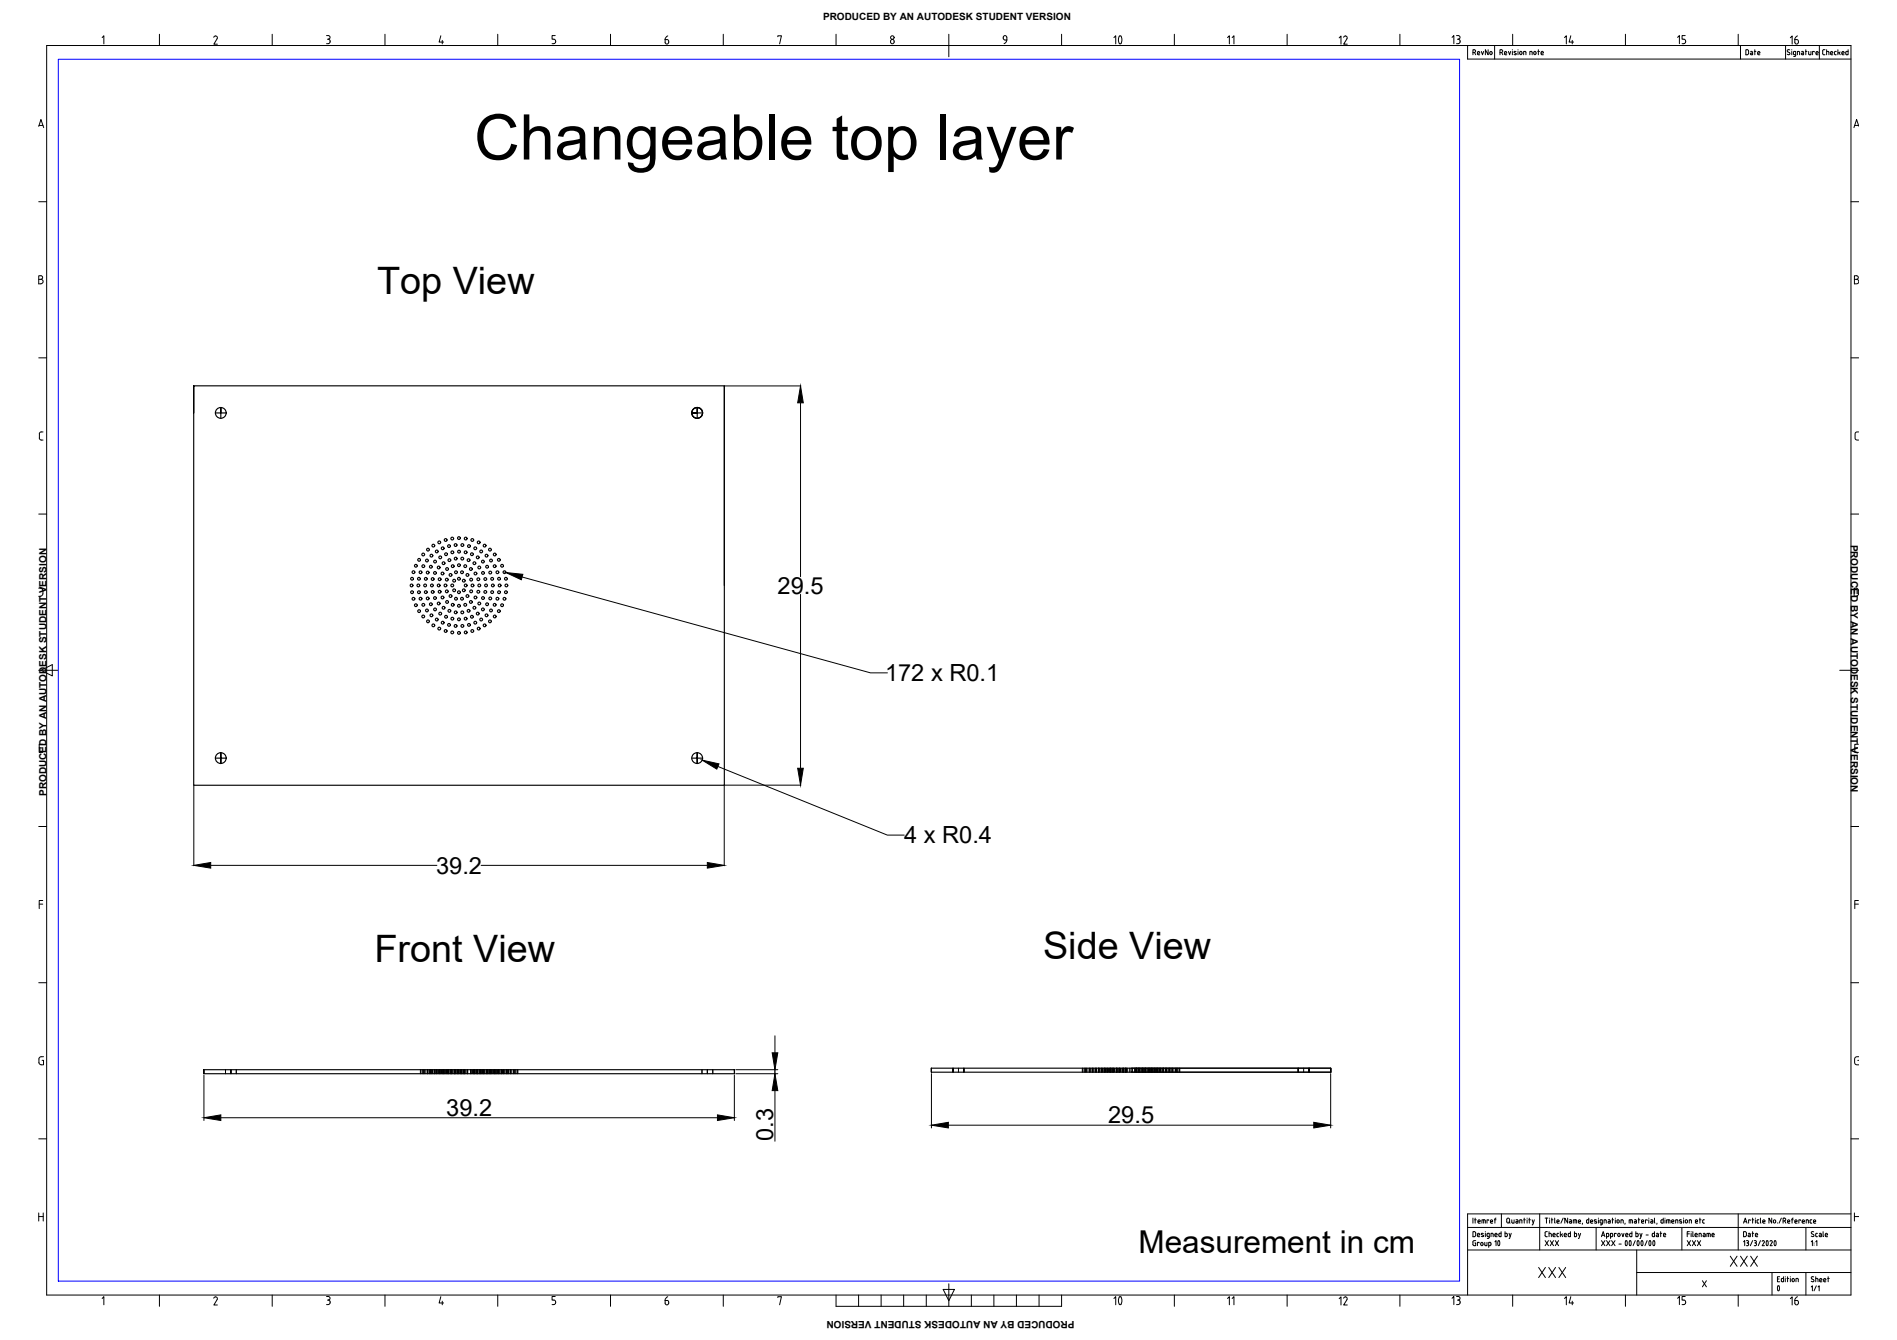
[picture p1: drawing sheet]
<svg xmlns="http://www.w3.org/2000/svg" width="841mm" height="594mm" viewBox="0 0 841 594" stroke-linecap="round" stroke-linejoin="round" font-family="sans-serif">
<!-- layer: MD_Visible -->
<g fill="none" stroke="#000" stroke-width=".51">
<path d="M85.9 171.1v177h235.2v-177h-235.2v12M321.1 171.1v88.5M95.5 183.1h4.8M97.9 183.1v-2.4v4.8M311.5 183.1h-2.4v-2.4v2.4h-2.4h2.4v2.4M95.5 336.1h2.4v2.4v-4.8v2.4h2.4M306.7 336.1h2.4v-2.4v4.8v-2.4h2.4M90.4 474.2h235.2v1.8v-1.8M90.4 476v-1.8v1.8h235.2M412.9 473.6h177.1v1.7v-1.7M412.9 475.3v-1.7v1.7h177.1M501.5 473.6h88.5v1.7h-88.5z"/>
<circle cx="97.9" cy="183.1" r="2.39"/>
<circle cx="309.1" cy="183.1" r="2.39"/>
<circle cx="197.6" cy="239.4" r=".61"/>
<circle cx="200.5" cy="238.8" r=".61"/>
<circle cx="203.5" cy="238.6" r=".61"/>
<circle cx="206.5" cy="238.8" r=".61"/>
<circle cx="209.4" cy="239.4" r=".61"/>
<circle cx="182.5" cy="259.6" r=".61"/>
<circle cx="182.7" cy="256.6" r=".61"/>
<circle cx="183.3" cy="253.7" r=".61"/>
<circle cx="184.4" cy="250.8" r=".61"/>
<circle cx="185.5" cy="259.6" r=".61"/>
<circle cx="185.7" cy="256.6" r=".61"/>
<circle cx="185.8" cy="248.2" r=".61"/>
<circle cx="186.4" cy="253.7" r=".61"/>
<circle cx="187.6" cy="245.8" r=".61"/>
<circle cx="187.7" cy="251" r=".61"/>
<circle cx="188.5" cy="259.6" r=".61"/>
<circle cx="188.8" cy="256.6" r=".61"/>
<circle cx="189.3" cy="248.5" r=".61"/>
<circle cx="189.6" cy="253.8" r=".61"/>
<circle cx="189.7" cy="243.7" r=".61"/>
<circle cx="191" cy="251.3" r=".61"/>
<circle cx="191.3" cy="246.3" r=".61"/>
<circle cx="191.5" cy="259.6" r=".61"/>
<circle cx="191.8" cy="256.7" r=".61"/>
<circle cx="192.1" cy="241.9" r=".61"/>
<circle cx="192.8" cy="254" r=".61"/>
<circle cx="192.9" cy="249" r=".61"/>
<circle cx="193.6" cy="244.5" r=".61"/>
<circle cx="194.5" cy="251.6" r=".61"/>
<circle cx="194.5" cy="259.6" r=".61"/>
<circle cx="194.7" cy="240.5" r=".61"/>
<circle cx="194.9" cy="256.8" r=".61"/>
<circle cx="195.2" cy="247.1" r=".61"/>
<circle cx="196.2" cy="254.3" r=".61"/>
<circle cx="196.3" cy="243.1" r=".61"/>
<circle cx="196.6" cy="249.7" r=".61"/>
<circle cx="197.5" cy="259.6" r=".61"/>
<circle cx="197.7" cy="245.7" r=".61"/>
<circle cx="198.1" cy="257" r=".61"/>
<circle cx="198.2" cy="252.3" r=".61"/>
<circle cx="199.1" cy="242.1" r=".61"/>
<circle cx="199.2" cy="248.3" r=".61"/>
<circle cx="199.7" cy="254.9" r=".61"/>
<circle cx="200.5" cy="259.6" r=".61"/>
<circle cx="200.5" cy="244.9" r=".61"/>
<circle cx="200.7" cy="251" r=".61"/>
<circle cx="201.3" cy="257.4" r=".61"/>
<circle cx="202" cy="241.6" r=".61"/>
<circle cx="202" cy="247.7" r=".61"/>
<circle cx="202.1" cy="253.7" r=".61"/>
<circle cx="203.5" cy="256.6" r=".61"/>
<circle cx="203.5" cy="250.6" r=".61"/>
<circle cx="203.5" cy="244.6" r=".61"/>
<circle cx="204.8" cy="253.7" r=".61"/>
<circle cx="204.9" cy="247.7" r=".61"/>
<circle cx="205" cy="241.6" r=".61"/>
<circle cx="205.6" cy="257.4" r=".61"/>
<circle cx="206.3" cy="251" r=".61"/>
<circle cx="206.4" cy="244.9" r=".61"/>
<circle cx="206.5" cy="259.6" r=".61"/>
<circle cx="207.2" cy="254.9" r=".61"/>
<circle cx="207.7" cy="248.3" r=".61"/>
<circle cx="207.9" cy="242.1" r=".61"/>
<circle cx="208.8" cy="252.3" r=".61"/>
<circle cx="208.9" cy="257" r=".61"/>
<circle cx="209.2" cy="245.7" r=".61"/>
<circle cx="209.5" cy="259.6" r=".61"/>
<circle cx="210.3" cy="249.7" r=".61"/>
<circle cx="210.7" cy="243.1" r=".61"/>
<circle cx="210.8" cy="254.3" r=".61"/>
<circle cx="211.8" cy="247.1" r=".61"/>
<circle cx="212.1" cy="256.8" r=".61"/>
<circle cx="212.2" cy="240.5" r=".61"/>
<circle cx="212.5" cy="259.6" r=".61"/>
<circle cx="212.5" cy="251.6" r=".61"/>
<circle cx="213.3" cy="244.5" r=".61"/>
<circle cx="214.1" cy="249" r=".61"/>
<circle cx="214.1" cy="254" r=".61"/>
<circle cx="214.8" cy="241.9" r=".61"/>
<circle cx="215.1" cy="256.7" r=".61"/>
<circle cx="215.5" cy="259.6" r=".61"/>
<circle cx="215.7" cy="246.3" r=".61"/>
<circle cx="215.9" cy="251.3" r=".61"/>
<circle cx="217.2" cy="243.7" r=".61"/>
<circle cx="217.3" cy="253.8" r=".61"/>
<circle cx="217.7" cy="248.5" r=".61"/>
<circle cx="218.2" cy="256.6" r=".61"/>
<circle cx="218.5" cy="259.6" r=".61"/>
<circle cx="219.3" cy="251" r=".61"/>
<circle cx="219.3" cy="245.8" r=".61"/>
<circle cx="220.5" cy="253.7" r=".61"/>
<circle cx="221.2" cy="248.2" r=".61"/>
<circle cx="221.2" cy="256.6" r=".61"/>
<circle cx="221.5" cy="259.6" r=".61"/>
<circle cx="222.6" cy="250.8" r=".61"/>
<circle cx="223.7" cy="253.7" r=".61"/>
<circle cx="224.3" cy="256.6" r=".61"/>
<circle cx="224.5" cy="259.6" r=".61"/>
<circle cx="182.7" cy="262.6" r=".61"/>
<circle cx="183.3" cy="265.5" r=".61"/>
<circle cx="184.4" cy="268.3" r=".61"/>
<circle cx="185.7" cy="262.6" r=".61"/>
<circle cx="185.8" cy="270.9" r=".61"/>
<circle cx="186.4" cy="265.4" r=".61"/>
<circle cx="187.6" cy="273.3" r=".61"/>
<circle cx="187.7" cy="268.1" r=".61"/>
<circle cx="188.8" cy="262.5" r=".61"/>
<circle cx="189.3" cy="270.6" r=".61"/>
<circle cx="189.6" cy="265.3" r=".61"/>
<circle cx="189.7" cy="275.5" r=".61"/>
<circle cx="191" cy="267.9" r=".61"/>
<circle cx="191.3" cy="272.8" r=".61"/>
<circle cx="191.8" cy="262.4" r=".61"/>
<circle cx="192.1" cy="277.2" r=".61"/>
<circle cx="192.8" cy="265.1" r=".61"/>
<circle cx="192.9" cy="270.2" r=".61"/>
<circle cx="193.6" cy="274.7" r=".61"/>
<circle cx="194.5" cy="267.6" r=".61"/>
<circle cx="194.7" cy="278.7" r=".61"/>
<circle cx="194.9" cy="262.3" r=".61"/>
<circle cx="195.2" cy="272" r=".61"/>
<circle cx="196.2" cy="264.9" r=".61"/>
<circle cx="196.3" cy="276.1" r=".61"/>
<circle cx="196.6" cy="269.5" r=".61"/>
<circle cx="197.6" cy="279.7" r=".61"/>
<circle cx="197.7" cy="273.4" r=".61"/>
<circle cx="198.1" cy="262.2" r=".61"/>
<circle cx="198.2" cy="266.9" r=".61"/>
<circle cx="199.1" cy="277" r=".61"/>
<circle cx="199.2" cy="270.8" r=".61"/>
<circle cx="199.7" cy="264.3" r=".61"/>
<circle cx="200.5" cy="274.3" r=".61"/>
<circle cx="200.7" cy="268.1" r=".61"/>
<circle cx="201.3" cy="261.7" r=".61"/>
<circle cx="202" cy="277.5" r=".61"/>
<circle cx="202" cy="271.5" r=".61"/>
<circle cx="202.1" cy="265.4" r=".61"/>
<circle cx="203.5" cy="274.6" r=".61"/>
<circle cx="203.5" cy="268.6" r=".61"/>
<circle cx="203.5" cy="262.6" r=".61"/>
<circle cx="204.8" cy="265.4" r=".61"/>
<circle cx="204.9" cy="271.5" r=".61"/>
<circle cx="205" cy="277.5" r=".61"/>
<circle cx="205.6" cy="261.7" r=".61"/>
<circle cx="206.3" cy="268.1" r=".61"/>
<circle cx="206.4" cy="274.3" r=".61"/>
<circle cx="207.2" cy="264.3" r=".61"/>
<circle cx="207.7" cy="270.8" r=".61"/>
<circle cx="207.9" cy="277" r=".61"/>
<circle cx="208.8" cy="266.9" r=".61"/>
<circle cx="208.9" cy="262.2" r=".61"/>
<circle cx="209.2" cy="273.4" r=".61"/>
<circle cx="209.4" cy="279.7" r=".61"/>
<circle cx="210.3" cy="269.5" r=".61"/>
<circle cx="210.7" cy="276.1" r=".61"/>
<circle cx="210.8" cy="264.9" r=".61"/>
<circle cx="211.8" cy="272" r=".61"/>
<circle cx="212.1" cy="262.3" r=".61"/>
<circle cx="212.2" cy="278.7" r=".61"/>
<circle cx="212.5" cy="267.6" r=".61"/>
<circle cx="213.3" cy="274.7" r=".61"/>
<circle cx="214.1" cy="270.2" r=".61"/>
<circle cx="214.1" cy="265.1" r=".61"/>
<circle cx="214.8" cy="277.2" r=".61"/>
<circle cx="215.1" cy="262.4" r=".61"/>
<circle cx="215.7" cy="272.8" r=".61"/>
<circle cx="215.9" cy="267.9" r=".61"/>
<circle cx="217.2" cy="275.5" r=".61"/>
<circle cx="217.3" cy="265.3" r=".61"/>
<circle cx="217.7" cy="270.6" r=".61"/>
<circle cx="218.2" cy="262.5" r=".61"/>
<circle cx="219.3" cy="268.1" r=".61"/>
<circle cx="219.3" cy="273.3" r=".61"/>
<circle cx="220.5" cy="265.4" r=".61"/>
<circle cx="221.2" cy="270.9" r=".61"/>
<circle cx="221.2" cy="262.6" r=".61"/>
<circle cx="222.6" cy="268.3" r=".61"/>
<circle cx="223.7" cy="265.5" r=".61"/>
<circle cx="224.3" cy="262.6" r=".61"/>
<circle cx="200.5" cy="280.4" r=".61"/>
<circle cx="203.5" cy="280.6" r=".61"/>
<circle cx="206.5" cy="280.4" r=".61"/>
<circle cx="97.9" cy="336.1" r="2.39"/>
<circle cx="309.1" cy="336.1" r="2.39"/>
</g>
<!-- layer: MD_Hidden -->
<g fill="none" stroke="#000" stroke-width=".44">
<path d="M100 474.2v1.8M102.4 476v-1.8v1.8M104.8 474.2v1.8M186.4 474.2v1.8M186.6 474.2v1.8M187.2 474.2v1.8M187.6 474.2v1.8M187.8 474.2v1.8M188.3 474.2v1.8M188.5 474.2v1.8M189.4 474.2v1.8M189.6 474.2v1.8"/>
<path d="M189.7 474.2v1.8M190.4 474.2v1.8M190.6 474.2v1.8M190.8 474.2v1.8M191.5 474.2v1.8M191.5 476v-1.8v1.8M192.4 474.2v1.8M192.7 474.2v1.8M193.2 474.2v1.8M193.5 474.2v1.8M193.6 474.2v1.8M193.9 474.2v1.8"/>
<path d="M194.4 474.2v1.8M194.7 474.2v1.8M194.8 474.2v1.8M194.9 474.2v1.8M195.2 474.2v1.8M195.4 474.2v1.8M195.7 474.2v1.8M196 474.2v1.8M196.4 474.2v1.8M196.6 474.2v1.8M196.8 474.2v1.8M196.9 474.2v1.8"/>
<path d="M197.2 474.2v1.8M197.6 474.2v1.8M198 474.2v1.8M198.4 474.2v1.8M198.7 474.2v1.8M198.8 474.2v1.8M199 474.2v1.8M199.6 474.2v1.8M199.9 474.2v1.8M200 474.2v1.8M200.2 474.2v1.8M200.3 474.2v1.8"/>
<path d="M200.6 474.2v1.8M201.3 474.2v1.8M201.4 474.2v1.8M201.5 474.2v1.8M201.7 474.2v1.8M201.8 474.2v1.8M202 474.2v1.8M202.6 474.2v1.8M202.7 474.2v1.8M202.8 474.2v1.8M203 474.2v1.8M203.1 474.2v1.8"/>
<path d="M203.3 474.2v1.8M203.7 474.2v1.8M204.2 474.2v1.8M204.3 474.2v1.8M204.5 474.2v1.8M204.6 474.2v1.8M204.8 474.2v1.8M205.3 474.2v1.8M205.6 474.2v1.8M205.7 474.2v1.8M205.8 474.2v1.8M205.9 474.2v1.8"/>
<path d="M206.1 474.2v1.8M206.5 474.2v1.8M207.1 474.2v1.8M207.2 474.2v1.8M207.4 474.2v1.8M208.6 474.2v1.8M208.7 474.2v1.8M208.8 474.2v1.8M209.5 474.2v1.8M209.9 474.2v1.8M210 474.2v1.8M210.2 474.2v1.8"/>
<path d="M210.3 474.2v1.8M210.4 474.2v1.8M210.7 474.2v1.8M211.1 474.2v1.8M211.4 474.2v1.8M211.5 474.2v1.8M211.6 474.2v1.8M211.7 474.2v1.8M211.8 474.2v1.8M212.3 474.2v1.8M212.7 474.2v1.8M212.8 474.2v1.8"/>
<path d="M213 474.2v1.8M213.1 474.2v1.8M213.3 474.2v1.8M213.9 474.2v1.8M214 474.2v1.8M214.2 474.2v1.8M214.3 474.2v1.8M214.5 474.2v1.8M214.6 474.2v1.8M214.7 474.2v1.8M215.4 474.2v1.8M215.7 474.2v1.8"/>
<path d="M215.8 474.2v1.8M215.9 474.2v1.8M216 474.2v1.8M216.1 474.2v1.8M216.4 474.2v1.8M216.9 474.2v1.8M217.2 474.2v1.8M217.3 474.2v1.8M217.6 474.2v1.8M218 474.2v1.8M218.4 474.2v1.8M218.8 474.2v1.8"/>
<path d="M219.1 474.2v1.8M219.2 474.2v1.8M219.4 474.2v1.8M219.6 474.2v1.8M219.9 474.2v1.8M220.2 474.2v1.8M220.6 474.2v1.8M220.8 474.2v1.8M221.1 474.2v1.8M221.3 474.2v1.8M221.6 474.2v1.8M222.1 474.2v1.8"/>
<path d="M222.4 474.2v1.8M222.8 474.2v1.8M223.2 474.2v1.8M223.3 474.2v1.8M223.6 474.2v1.8M224.4 476v-1.8v1.8M224.5 474.2v1.8M225.1 474.2v1.8M225.4 474.2v1.8M225.6 474.2v1.8M226.3 474.2v1.8M226.5 474.2v1.8"/>
<path d="M227.5 474.2v1.8M227.7 474.2v1.8M228.2 474.2v1.8M228.4 474.2v1.8M228.8 474.2v1.8M229.4 474.2v1.8M229.6 474.2v1.8M311.2 474.2v1.8M313.6 476v-1.8v1.8M316 474.2v1.8M422.5 475.3v-1.7v1.7M422.5 473.6v1.7"/>
<path d="M424.9 473.6v1.7M427.3 475.3v-1.7v1.7M427.3 473.6v1.7M479.8 473.6v1.7M480 473.6v1.7M480.7 473.6v1.7M481 473.6v1.7M481.3 473.6v1.7M481.7 473.6v1.7M481.9 473.6v1.7M482.9 473.6v1.7M483.2 473.6v1.7"/>
<path d="M483.4 473.6v1.7M484.1 473.6v1.7M484.4 473.6v1.7M484.6 473.6v1.7M485 473.6v1.7M485.5 473.6v1.7M485.8 473.6v1.7M486.1 473.6v1.7M486.2 473.6v1.7M487 473.6v1.7M487.1 473.6v1.7M487.3 473.6v1.7"/>
<path d="M487.6 473.6v1.7M488.2 473.6v1.7M488.3 473.6v1.7M488.8 473.6v1.7M488.9 473.6v1.7M489.5 473.6v1.7M489.6 473.6v1.7M489.8 473.6v1.7M490.1 473.6v1.7M490.2 473.6v1.7M490.7 473.6v1.7M490.8 473.6v1.7"/>
<path d="M491 473.6v1.7M491.4 473.6v1.7M491.9 473.6v1.7M492.1 473.6v1.7M492.3 473.6v1.7M492.5 473.6v1.7M492.9 473.6v1.7M493 473.6v1.7M493.3 473.6v1.7M493.5 473.6v1.7M493.6 473.6v1.7M493.7 473.6v1.7"/>
<path d="M494.1 473.6v1.7M494.8 473.6v1.7M494.9 473.6v1.7M495.1 473.6v1.7M495.3 473.6v1.7M495.5 473.6v1.7M496.1 473.6v1.7M496.2 473.6v1.7M496.3 473.6v1.7M496.5 473.6v1.7M496.8 473.6v1.7M497.4 473.6v1.7"/>
<path d="M497.8 473.6v1.7M498 473.6v1.7M498.1 473.6v1.7M498.2 473.6v1.7M498.7 473.6v1.7M499.1 473.6v1.7M499.2 473.6v1.7M499.3 473.6v1.7M499.4 473.6v1.7M499.9 473.6v1.7M500.8 473.6v1.7M502.1 473.6v1.7"/>
<path d="M502.9 473.6v1.7M503.5 473.6v1.7M503.6 473.6v1.7M503.7 473.6v1.7M503.8 473.6v1.7M504.2 473.6v1.7M504.6 473.6v1.7M504.8 473.6v1.7M504.9 473.6v1.7M505.1 473.6v1.7M505.5 473.6v1.7M506.1 473.6v1.7"/>
<path d="M506.4 473.6v1.7M506.6 473.6v1.7M506.7 473.6v1.7M507.4 473.6v1.7M507.6 473.6v1.7M507.8 473.6v1.7M507.9 473.6v1.7M508.1 473.6v1.7M508.8 473.6v1.7M509.2 473.6v1.7M509.3 473.6v1.7M509.4 473.6v1.7"/>
<path d="M509.6 473.6v1.7M509.8 473.6v1.7M510 473.6v1.7M510.4 473.6v1.7M510.6 473.6v1.7M510.7 473.6v1.7M511 473.6v1.7M511.5 473.6v1.7M511.9 473.6v1.7M512 473.6v1.7M512.2 473.6v1.7M512.6 473.6v1.7"/>
<path d="M512.8 473.6v1.7M513.1 473.6v1.7M513.3 473.6v1.7M513.4 473.6v1.7M514 473.6v1.7M514.1 473.6v1.7M514.5 473.6v1.7M514.6 473.6v1.7M514.7 473.6v1.7M515.3 473.6v1.7M515.6 473.6v1.7M515.8 473.6v1.7"/>
<path d="M515.9 473.6v1.7M516.7 473.6v1.7M517 473.6v1.7M517.1 473.6v1.7M517.3 473.6v1.7M517.9 473.6v1.7M518.3 473.6v1.7M518.5 473.6v1.7M518.8 473.6v1.7M519.5 473.6v1.7M519.7 473.6v1.7M520 473.6v1.7"/>
<path d="M521 473.6v1.7M521.2 473.6v1.7M521.6 473.6v1.7M521.9 473.6v1.7M522.2 473.6v1.7M522.8 473.6v1.7M523.1 473.6v1.7M575.5 473.6v1.7M578 473.6v1.7M580.4 475.3v-1.7v1.7M580.4 473.6v1.7"/>
</g>
<!-- layer: Title Block -->
<g fill="none" stroke="#000" stroke-width=".44">
<path d="M45.3 16.7l.7-.8v3.6M70.7 15.2v5M94.8 16.5a.81 .81 0 0 1 1.1-.5 .81 .81 0 0 1 .4 1.1l-1.5 2.5h1.6M120.7 15.2v5M144.8 15.8h.7a.78 .78 0 0 1 .8 .8 .78 .78 0 0 1-.8 .7M144.8 19.4h.8M145.2 17.4l.9 .2 .2 .6M146.3 18.5l-.2 .6-.6 .2M146.4 18.2v.4M170.7 15.2v5M195.4 15.9l-.7 2.8h2M196.1 17.9v1.6"/>
<path d="M220.7 15.2v5M244.8 19.4h.8M245.5 17.4l.6 .2 .2 .6M246.2 15.8h-1.4v1.6h.8M246.3 18.5l-.2 .6-.6 .2M246.4 18.2v.4M270.7 15.2v5M320.7 15.2v5M344.8 16.3v-.4h1.6l-.8 3.6M370.7 15.2v5M396.4 18.3a.89 .89 0 0 0-1.3-.6 .89 .89 0 0 0-.3 1.4 .89 .89 0 0 0 1.4 .1l.2-.6M396.4 18.3v.4"/>
<path d="M420.7 15.2v10M444.8 16.6a.78 .78 0 0 1 .8-.8 .78 .78 0 0 1 .7 .8M444.8 16.6l.2 .9 1.4 .3v-1.2M446.3 17.7l-.2 .8-1 .9M470.6 15.2v5M520.6 15.2v5M570.6 15.2v5M620.6 15.2v5M670.6 15.2v5M720.6 15.2v5M770.6 15.2v5M20.7 20.2h799.9v554h-799.9z"/>
<path d="M650.6 26.2h170M665 23.3h.6M665.6 22a.61 .61 0 0 1 .6 .7 .61 .61 0 0 1-.6 .6M665.6 22h-.6v2.3M665.8 23.3l.5 1M667 23.6h1l-.1-.6-.7-.1-.2 1M667 23.9l.2 .3 .8 .1M668.8 22.8l.5 1.5 .4-1.5M670.5 22v.2M670.5 22.8v1.5M671.4 23.4l.8 .6-1 .2M672.1 22.9a.46 .46 0 0 0-.6-.2 .46 .46 0 0 0-.2 .6l.1 .1"/>
<path d="M673 22v.2M673 22.8v1.5M673.8 23.8v-.8l.5-.2 .4 .2 .1 .8M673.8 23.8l.5 .4 .4-.4M676.1 22.8l.4 .4M676.1 22.8h-.6v1.5M676.5 23.2v1.1M678.8 22.8l.5 .4M678.8 22.8h-.5v1.5M679.3 23.2v1.1M680 23.8l.5 .4 .5-.4M680 23.8l.1-.8 .4-.2 .4 .2 .1 .8"/>
<path d="M681.8 22.8h.7M682 22v2.3M683.2 23.9l.2 .3 .9 .1M684.2 23.2l-.2-.4h-.5l-.3 1.1M684.3 23.3v.2h-1.1M791.6 20.2v6M792.4 24l.7 .3M793.3 23.3l.3 .6-.5 .3M794.4 22.8v1.5M795.1 23.2l.1 .9 .9 .2M795.6 22.8h.5v1.8l-.2 .4h-.7M797.4 22.8h-.5v1.5"/>
<path d="M797.8 23.2v1.1M799 23.6h.6M799.6 23.2v1.1l-.9-.2 .3-.6M800.6 22v2.3M801.8 23.8l.5 .5M801.9 22.8v1.1M802.9 22.8v1.5h-.6M804.4 23.1v-.3h-.8v1.5M805.1 23.6h1l-.1-.6-.6-.1-.3 1M805.1 23.9l.4 .3M17.2 56l.9-3 1.3 3.6M17.3 55.6h1.7"/>
<path d="M822.3 55.6h1.7M824.1 56l-1-3-1.2 3.6M17.2 89.4h3.5M820.6 89.4h3.5M17.2 122.2h.9a.78 .78 0 0 1 .8 .8 .78 .78 0 0 1-.8 .8 .99 .99 0 0 1 1 1 .99 .99 0 0 1-1 1h-.9zM17.2 123.9h.9M822.1 123.9h1.4l.6 .9M823.1 123.8a.78 .78 0 0 0 .8-.8 .78 .78 0 0 0-.8-.8h-1v3.6h1.4l.6-.9M17.2 158.7h3.5M820.6 158.7h3.5M17.4 194.2l.3 .6 .6 .3M17.5 192.4v1.8"/>
<path d="M18.3 191.5l-.6 .2-.3 .7M18.4 195.1h.7M18.4 191.5h.7M824 191.5h-1l-.6 .9 .1 2.1 .5 .5 1 .1M17.2 227.9h3.5M820.6 227.9h3.5M17.2 260.8l1.4 .2 .4 .8M19 263.2l-.4 .9-1.4 .3M19 261.9v1.4M822.9 260.8l.9 .4 .2 .6M822.9 260.8h-.9v3.6h.9M824 261.9l-.1 1.7-1 .7"/>
<path d="M17.2 297.2h8.5M18.1 297.2l5.1-2.5v5zM815.6 297.2h8.5M17.4 331.6h1.2M19 330h-1.6v3.6h1.6M822.3 331.6h1.2M823.9 330h-1.6v3.6h1.6M17.2 366.4h3.5M820.6 366.4h3.5M19 399.2h-1.6v3.6M823.9 399.2h-1.6v3.6M17.4 400.8h1.6"/>
<path d="M822.3 400.8h1.6M17.2 435.7h3.5M820.6 435.7h3.5M19.3 468.5l-1.8 .3-.2 2.3 .6 .9 1.4 .1v-2h-.6M823.6 470.1h.5M824.1 468.5l-1.2 .1-.7 .9 .3 2.3 1.6 .3M17.2 504.9h3.5M820.6 504.9h3.5M17.2 537.7v3.6M17.2 539.4h2M19.2 537.7v3.6M665.6 538.2v6"/>
<path d="M682.6 538.2v16M770.6 538.2v16M820.6 538.2h-170v36M822.1 539.4h2M822.1 537.7v3.6M650.6 544.2h170M650.6 554.2h170M653 540v2.3M653 550.7v1M653.5 546l.7 .4v1.5l-.4 .3-.8 .1v-2.3h.6M653.7 540.8h.8M653.9 551h.3v1.3l-.8-.1-.4-.5"/>
<path d="M654 540v2.3M654.2 550l-.8 .1-.4 .5M655 547.3l.5-.5 .5 .5M655 547.3l.1 .8 .3 .1M655.3 541.6h.9v-.6l-.4-.2-.5 .2v.9l.3 .3M655.4 548.3h.6M655.6 542.3h.6M655.8 551v-.2h-.8v1.5M656 547.3v.2h-1M656.5 551.8l.1-.8 .4-.2 .4 .2 .1 .8M656.5 551.8l.5 .5 .5-.5M656.9 547.4l.9 .6-1 .1"/>
<path d="M657 542.3v-1.5h1.3l.2 1.5M657.6 546.9a.45 .45 0 0 0-.6-.2 .45 .45 0 0 0-.1 .7M657.8 540.8v1.5M658.3 550.8v1.2l.9 .3v-1.5M658.5 546v.2M658.5 546.8v1.5M659.2 547.8l.5 .4M659.3 547.8v-.8l1-.2v1.8M659.4 549h.4M659.7 548.3h.6M660 541v-.2h-.8v1.5M660 552.3l.9-.3-.1-1.2h-.8v2.2"/>
<path d="M660.3 548.6l-.5 .4M660.8 541.6h.9v-.6l-.4-.2-.5 .2v.9l.3 .3M661 548.3v-1.5l.9 .2 .1 1.3M661.1 542.3h.6M662.5 540.8h.8M662.8 547.3l.4-.5 .5 .5M662.8 547.3v.8l.3 .1M662.8 550.5l.5-.5v2.3M663.1 548.3h.7M663.2 540l-.4 .5v1.8M663.8 547.3v.2h-1M664.3 550.1a1.25 1.25 0 0 1 0 2.1l-.3-1.3z"/>
<path d="M664.5 547.8l.4 .4M664.5 547.2v.6M665.5 546v2.3h-.5M665.5 546.8h-.8l-.2 .4M667.2 546v2.3h.6M667.2 546.8l1 .2 .1 .8M668.2 540.2h.9l.1 1.4a.61 .61 0 0 1-.6 .6 .61 .61 0 0 1-.6-.6zM668.3 547.8l-.5 .4M668.9 541.8l.6 .5M669 546.8l.5 1.5M670 546.8l-.7 2.2h-.3M670.2 540.8l.1 1.3 .4 .2h.6v-1.5"/>
<path d="M672.1 540.8h.7l.2 .4v1.1h-.6M673 541.6l-1 .1 .3 .5M673.8 542.3v-1.5l.9 .2v1.3M675.5 540.8h.8M675.8 540v2.3M677 540v.2M677 540.8v1.5M677.7 540.8h.8M678 540v2.3M679.3 540.8l.5 1.5M680.2 540.8l-.7 2.2h-.2M685 540h1.3"/>
<path d="M685 546.6v1.1M685.6 546l-.6 .6M685.6 546h.4M685.6 540v2.3M686.8 546.8l.9 .2 .1 1.3M686.8 546v2.3M687 540v.2M687 540.8v1.5M687.8 540.8h.7M688 540v2.3M688.5 547.3v.6M688.5 547.3l.5-.5 .5 .5"/>
<path d="M689.3 540l.2 2.2M689.5 547.3v.2h-1M690.6 542.3h.6M691 546.8l-.7 .2v.9M691.2 541.3l-.2-.4-.7 .1-.1 .9 .4 .3M691.2 541.3v.3h-.9M691.8 546v2.3M692.3 547.3l.5 1M692.8 547l-1 .5M693 540l-1 2.3M693.5 547.3v.6M693.5 547.3l.5-.5 .5 .5"/>
<path d="M693.9 548.3h.6M694.5 547.3v.2h-1M695 540v2.3l-1.3-2.3v2.3M695.9 540.8h.4M696.1 541.5l-.4 .4 .4 .3M696.1 541.6h.7M696.2 546v2.3l-.8-.1-.1-1.2 .9-.2M696.3 540.8l.4 .2 .1 1.3h-.7M697.5 542.3v-1.5h1.3l.2 1.5M698 546v2.3l.8-.1 .1-1.2-.9-.2M698.3 540.8v1.5M699.8 546.8l.5 1.5"/>
<path d="M700.1 542.3h.7M700.7 541.3l-.2-.4-.7 .1v.9l.3 .3M700.8 541.3v.3h-1M700.8 546.8l-.8 2.2h-.2M701.6 542.3l-.1 .5M704.4 540v2.3l-.8-.1-.2-1.2 1-.2M705.1 541.6h1l-.1-.6-.4-.2-.4 .2-.1 .9 .4 .3M705.5 542.3h.6M707.2 540.8l-.3 .4 1 .8-1 .1M707.2 540.8l.6 .1M707.6 544.2v10M708.6 540v.2"/>
<path d="M708.6 540.8v1.5M710 548.3l.8-2.3 .7 2.3M710 550l1.5 2.3M710.2 547.7h1.1M710.4 542.3l-1-.2 .2-1.3h.8v1.8l-.2 .3-.7 .1M711.1 542.3v-1.5l1 .2v1.3M711.5 550l-1.5 2.3M712.2 548.3l1-.2-.2-1.3h-.8v2.2M712.2 550l1.6 2.3M713 540.8h.6l.3 .4v1.1h-.6M713.8 550l-1.6 2.3M713.9 541.5l-1 .2 .3 .5"/>
<path d="M714 548.3l.9-.2-.1-1.3h-.8v2.2M714.5 550l1.5 2.3M714.7 540.8h.7M714.9 540v2.3M716 550l-1.5 2.3M716.1 540v.2M716.1 540.8v1.5M716.5 547l-.7-.2v1.5M716.9 541l.4-.2 .5 .2-.2 1.2-.7-.2zM717.2 547.3l.5-.5 .5 .5M717.2 547.3l.1 .7 .4 .2 .4-.2 .2-.7M717.7 551.5h1.1"/>
<path d="M718.6 542.3v-1.5l.9 .2 .2 1.3M719 546.8l.5 1.5 .5-1.5M720.5 542.3l-.1 .5M720.8 547.3l.4-.5 .5 .5M720.8 547.3v.8l.3 .1M720.8 550.1a1.25 1.25 0 0 1 0 2.1l-.3-1.3zM721.1 548.3h.7M721.8 547.3v.2h-1M722.3 542.3v-1.5h1.2l.3 1.5M722.5 550.2l.1-.1a1.25 1.25 0 0 1 0 2.1l-.1-.1M722.5 550.2l-.3 .7 .3 1.2M723 540.8v1.5"/>
<path d="M723.5 546v2.3l-.8-.1-.2-1.2 1-.2M724.6 540.8h.7l.2 .4v1.1h-.6M725 550l-1 2.3M725.2 546v2.3l.8-.1 .2-1.2-1-.2M725.5 541.5l-.9 .2 .3 .5M725.6 554.2v20M726.3 540.8h.7M726.5 550.2l.2 .7-.2 1.2M726.5 550.2l-.1-.1a1.25 1.25 0 0 0 0 2.1l.1-.1M726.5 540v2.3M727 546.8l.5 1.5M727.8 541.5h1l-.2-.5-.4-.2-.4 .2-.1 .9 .4 .3"/>
<path d="M727.8 550.1a1.25 1.25 0 0 1 0 2.1l-.3-1.3zM728 546.8l-.7 2.2h-.3M728.1 542.3h.7M729.8 547.5h.9M730.2 550l-.9 2.3M730.3 541v-.2h-.8v1.5M731 540v.2M731 540.8v1.5M731.2 550.2l.1-.1a1.25 1.25 0 0 1 0 2.1l-.1-.1M731.2 550.2l-.2 .7 .2 1.2M731.9 540.8h.6l.2 .4 .1 1.1h-.7M732.1 541.5l-.3 .4 .3 .3"/>
<path d="M732.1 541.5h.7M733.1 550.1a1.25 1.25 0 0 1 0 2.1l-.4-1.3zM733.5 540l.2 2.2M733.5 546v2.3l-.8-.1-.2-1.2 1-.2M734.4 546.8h.6l.2 .4 .1 1.1h-.7M734.6 542.3l-.1 .5M735.3 547.5l-1 .2 .3 .5M736 546.8h.8M736.2 546v2.3M737.4 540v2.3l-.8-.1-.2-1.2 1-.2M737.5 547.3l.5-.5 .4 .5M737.5 547.3l.1 .8 .3 .1"/>
<path d="M737.9 548.3h.6M738.2 540v.2M738.2 540.8v1.5M738.5 547.3v.2h-1M738.9 542.3v-1.5h1.2l.3 1.5M739.6 540.8v1.5M741.5 542.3h.6M742.1 541.2l-.3-.4-.6 .2-.1 .9 .4 .3M742.1 541.3v.2h-1M743.4 540.8l.4 .2 .1 1.3M743.4 540.8h-.5v1.5M744.6 542.1l.7 .1"/>
<path d="M744.8 541.3l.7 .5-.2 .5M745.5 540.9a.46 .46 0 0 0-.6-.2 .46 .46 0 0 0-.3 .5l.1 .1M745.6 544.2v10M746.4 540v.2M746.4 540.8v1.5M747.2 541l.4-.2 .4 .2-.1 1.2-.7-.2zM748 547h1M748.9 542.3v-1.5l.9 .2 .1 1.3M749 546h-1v2.3M749.8 546v.2M749.8 546.8v1.5M750.5 546v2"/>
<path d="M751.5 547.3l.5-.5 .5 .5M751.5 547.3v.6M751.6 541.9l.4 .3M751.6 541.2l.3-.4h.4l.3 .7h-.9M751.7 541.3v.6M752 542.3h.6M752.5 547.3v.2h-1M753.3 548.3v-1.5l.9 .2v1.3M753.4 540.8h.8M753.6 540v2.3M755.1 546.8h.7l.2 .4v1.1h-.6M755.6 540.8l-.7 .2v.8l.7 .5"/>
<path d="M756.7 548.3v-1.5h1.3l.3 1.5M757.5 546.8v1.5M759 547.3l.5-.5 .5 .5M759 547.3v.8l.3 .1M759.4 548.3h.6M760 547.3v.2h-1M773 542.3l.8-2.3 .7 2.3M773 550.5l.5-.5v2.3M773.2 541.6h1.1M775.2 551.8l-.2 .4-.7 .1M775.2 551.5v.3M776 541v-.2h-.8v1.5"/>
<path d="M776.8 540.8h.7M777 540v2.3M777 550l-1 2.3M777.7 552.3h.5M778.2 540v.2M778.2 540.8v1.5M778.7 551.8l-.5 .5M778.7 551.5v.3M779.8 540.8l-.8 .2v.8l.2 .4 .6 .1M780.5 540l.2 2.2M780.5 550l-1 2.3M781.5 541.6h1l-.1-.6-.4-.2-.4 .2-.1 .9 .4 .3"/>
<path d="M781.9 542.3h.6M782.2 550.8l-1 1.5h1.1M783.2 550.2l.1-.1a1.25 1.25 0 0 1 0 2.1l-.1-.1M783.2 550.2l-.2 .7 .2 1.2M785.2 550l-.5 .4M785.2 550l.5 .6-.9 1.7h.9M785.5 540v2.3l-1.2-2.3v2.3M786.3 541l.4-.2 .5 .2-.2 1.2-.7-.2zM786.8 550.1a1.25 1.25 0 0 1 0 2.1l-.3-1.3zM788 542.1v.2M789.8 540l-1.1 2.3M790.5 541.3h.6"/>
<path d="M791.1 540a.61 .61 0 0 1 .6 .6 .61 .61 0 0 1-.6 .7M791.1 540h-.6v2.3M791.2 541.3l.5 1M792.5 541.6h1l-.1-.6-.4-.2-.4 .2-.1 .9 .4 .3M792.9 542.3h.6M794.2 540.8h.8M795 540l-.5 .5v1.8M795.7 541.9l.4 .3M795.7 541.3l.3-.4h.5l.2 .7h-.9M795.8 541.3v.6M796.1 542.3h.6M798.3 541v-.2h-.8v1.5"/>
<path d="M799 541.6h1l-.1-.6-.4-.2-.4 .2-.1 .9 .3 .3M799.4 542.3h.6M800.6 544.2v10M800.8 542.3v-1.5l.9 .2v1.3M803 550.5l.5-.5v2.3M803.3 540.8l-.8 .2v.8l.2 .4 .6 .1M803.5 546l.6 .1M803.5 546l-.5 .6 1.1 .9a.63 .63 0 0 1-.3 .8 .63 .63 0 0 1-.8-.3M804 541.6h1l-.1-.6-.4-.2-.5 .2v.9l.3 .3M804.2 551v.2M804.2 551.9v.2M804.4 542.3h.6"/>
<path d="M805 550.5l.5-.5v2.3M805.8 546.8l-.8 .2v.8l.2 .4 .6 .1M806.6 546.8h.5M807 546.8l.4 .2 .1 1.3h-.6M807.5 547.5l-1 .2 .3 .5M808.3 548l.2 .2M808.3 546v2M809.2 547.3l.1 .8 .3 .1M809.2 547.3l.5-.5 .5 .5M809.6 548.3h.6M810.2 547.3v.2h-1M45.3 575.7l.7-.8v3.6"/>
<path d="M70.7 574.2v4.9M94.8 575.6a.81 .81 0 0 1 1.1-.6 .81 .81 0 0 1 .4 1.2M96.3 576.2l-1.5 2.4h1.6M120.7 574.2v4.9M144.8 574.8h.7a.78 .78 0 0 1 .8 .8 .78 .78 0 0 1-.8 .8M145.2 576.4h.4M145.5 576.4l.6 .2 .2 .5M146.3 577.6l-.4 .7-1.1 .1M146.4 577.2v.4M170.7 574.2v4.9M195.4 574.9l-.7 2.8h2M196.1 576.9v1.6"/>
<path d="M220.7 574.2v4.9M244.8 578.4h.8M245.5 576.4l.6 .2 .2 .5M246.2 574.8h-1.4v1.6h.8M246.3 577.6l-.2 .5-.6 .2M246.4 577.2v.4M270.7 574.2v4.9M320.7 574.2v4.9M344.8 575.3v-.4h1.6l-.8 3.6M370.7 574.2v4.9h99.9v-4.9M380.6 574.2v4.9M390.6 574.2v4.9"/>
<path d="M400.6 574.2v4.9M410.7 574.2v4.9M418.2 571.7h4.9l-2.4 5zM420.7 569.2v9.9M430.6 574.2v4.9M440.6 574.2v4.9M450.6 574.2v4.9M460.7 574.2v4.9M520.6 574.2v4.9M570.6 574.2v4.9M620.6 574.2v4.9M670.6 574.2v4.9"/>
<path d="M720.6 574.2v4.9M725.6 564.2h95M754.7 567.8l1.8 2.7M756.5 567.8l-1.8 2.7M770.6 574.2v4.9M785.6 564.2v10M796.8 566.7l.4 .5M796.8 566.8h-.6v1.5M797.2 567.2v1.1M800.6 564.2v10M803 570.6l.5-.6v2.3M803.3 567l.8 .5a.63 .63 0 0 1-.3 .8 .63 .63 0 0 1-.8-.3"/>
<path d="M803.5 566l.6 .1M803.5 566l-.5 .4 .3 .5M805 566v2.3M805 566.8h.5M805.3 570l-1.1 2.3M805.5 566.7l.5 .5M806 570.6l.5-.6v2.3M806 567.2v1.1M807.7 567.3l-.2-.4h-.5l-.3 1 .2 .3 .8 .1M807.7 567.3v.2h-1M808.5 567.5h1l-.3-.6-.6 .1-.1 .9 .2 .3 .8 .1M810.2 566.8h.8"/>
<path d="M810.5 566v2.3"/>
<circle cx="395.6" cy="16.6" r=".78"/>
</g>
<!-- layer: Viewport -->
<path d="M25.9 26.3h621.2v541.7h-621.2z" fill="none" stroke="#00f" stroke-width=".44"/>
<!-- layer: 0 -->
<g fill="none" stroke="#000" stroke-width=".44">
<path d="M321.2 171.1h33.9M354.9 178.6v77.1M231.5 255.8l154.4 42.5h7.5M354.9 263.5v77.1M309 336.1h.2M309.1 336v.2M318.2 339.8l75.2 30.4h7.5M85.9 348.1v35.7M321.1 348.1v35.7M321.2 348.1h33.9M93.4 383.7h100.3M213.3 383.7h100.3"/>
<path d="M343.6 459.2v7.6M90.4 476.7v20.1M325.6 476.7v20.1M326.2 474.2h18.6M326.2 476h18.6M343.6 474.2v1.8M412.9 476v24.1M589.9 476v24.1M97.9 495.5h220.2M343.6 483.5v22.5M420.4 498.8h162.1"/>
</g>
<path d="M354.9 171.1l1.2 7.5h-2.5zM224.2 253.8l7.6 .8-.7 2.4zM311.3 337l7.5 1.7-1 2.3zM353.6 340.6h2.5l-1.2 7.5zM85.9 383.7l7.5-1.3v2.5zM313.6 382.4l7.5 1.3-7.5 1.2zM342.3 466.8h2.5l-1.2 7.4zM90.4 495.5l7.5-1.2v2.5zM318.1 494.3l7.5 1.2-7.5 1.3zM343.6 476l1.2 7.5h-2.5zM412.9 498.8l7.5-1.2v2.5zM582.5 497.6l7.4 1.2-7.4 1.3z" fill="#000" stroke="#000" stroke-width=".44"/>
<text font-size="27.9" x="210.2" y="70.7">Changeable top layer</text>
<g font-size="16.8">
<text x="167.2" y="130.2">Top View</text>
<text x="462.4" y="425.4">Side View</text>
<text x="166" y="426.7">Front View</text>
</g>
<text font-size="14" x="504.7" y="555.4">Measurement in cm</text>
<text font-size="11.5" x="489.7" y="581.4">10</text>
<text font-size="11" x="489.7" y="22.2">10</text>
<g font-size="10.5">
<text x="344.7" y="263.3">29.5</text>
<text x="392.4" y="302">172 x R0.1</text>
<text x="400.8" y="373.9">4 x R0.4</text>
<text x="193.4" y="387.3">39.2</text>
<text x="197.9" y="494.8">39.2</text>
<text x="491.3" y="498.1">29.5</text>
<text x="342.8" y="505.7" transform="rotate(-90 342.8 505.7)">0.3</text>
</g>
<g font-size="8.4">
<text x="766.2" y="562.7">XXX</text>
<text x="681.2" y="567.6">XXX</text>
</g>
<text font-size="7.9" x="783.9" y="574.3">0</text>
<g font-size="7.5">
<text x="293.9" y="20.8">6</text>
<text x="698.9" y="20.8" transform="rotate(-90 698.9 20.8)">14</text>
<text x="792.7" y="20.8">16</text>
</g>
<g font-size="7.1">
<text x="592.7" y="20.8">12</text>
<text x="648.4" y="20.5" transform="rotate(-90 648.4 20.5)">13</text>
<text x="748.6" y="20.5" transform="rotate(-90 748.6 20.5)">15</text>
<text x="293.9" y="579.6">6</text>
<text x="592.7" y="579.6">12</text>
<text x="648.4" y="579.6" transform="rotate(-90 648.4 579.6)">13</text>
<text x="692.9" y="579.6">14</text>
<text x="748.6" y="579.6" transform="rotate(-90 748.6 579.6)">15</text>
<text x="792.7" y="579.6">16</text>
</g>
<g font-size="6.2">
<text x="548.2" y="20.8" transform="rotate(-90 548.2 20.8)">11</text>
<text x="548.2" y="579.6" transform="rotate(-90 548.2 579.6)">11</text>
</g>
<text font-size="5.7" x="771.9" y="549.6">Date</text>
<g font-size="5.3">
<text x="651.9" y="25.4">RevNo</text>
<text x="772.9" y="25.4">Date</text>
<text x="807.2" y="25.4">Checked</text>
<text x="684" y="553.5">XXX</text>
<text x="747.2" y="553.5">XXX</text>
</g>
<g font-size="4.4">
<text x="364.9" y="8.7">PRODUCED BY AN AUTODESK STUDENT VERSION</text>
<text x="820.6" y="241.4" transform="rotate(90 820.6 241.4)">PRODUCED BY AN AUTODESK STUDENT VERSION</text>
<text x="20.6" y="352.9" transform="rotate(-90 20.6 352.9)">PRODUCED BY AN AUTODESK STUDENT VERSION</text>
<text x="476.4" y="585.7" transform="rotate(180 476.4 585.7)">PRODUCED BY AN AUTODESK STUDENT VERSION</text>
</g>
</svg>
